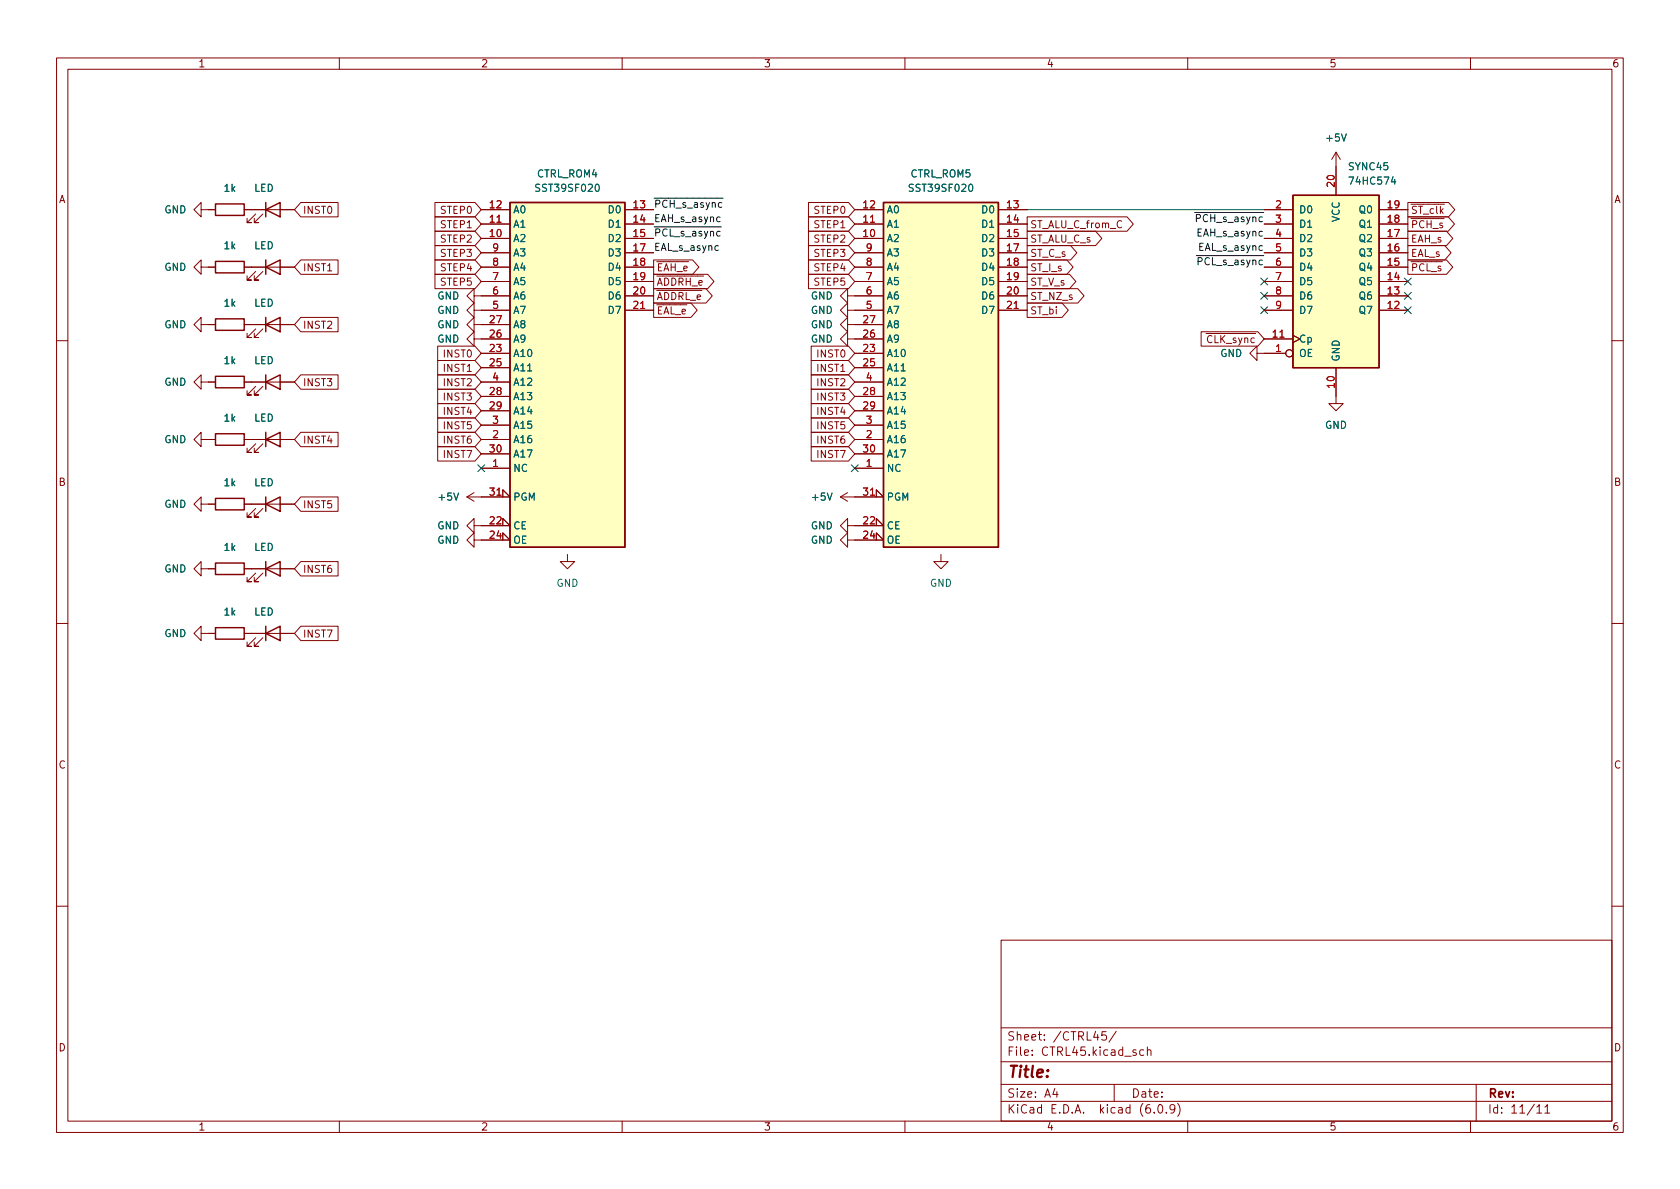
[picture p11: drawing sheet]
<svg xmlns="http://www.w3.org/2000/svg" width="297mm" height="210mm" viewBox="0 0 297 210" stroke-linecap="round" stroke-linejoin="round" font-family="sans-serif">
<g fill="none" stroke="#840000" stroke-width=".18">
<path d="M10 10.2h277v190.1h-277zM12 12.2h273v186.1h-273zM60 10.2v2M110 10.2v2M160 10.2v2M210 10.2v2M260 10.2v2M35.6 37.1v-1.3l-1.3 1.3 1.3 1.2v-1.2h2.5M43.2 37.1h8.9M45.2 37.8l-1.5 1.6h.7h-.7v-.8M46.5 37.8l-1.5 1.6h.7h-.7v-.8M53.2 35.8h6.6v2.5h-6.6l-1.1-1.2z"/>
<path d="M76.9 35.8h7.1l1.1 1.3-1.1 1.2h-7.1zM76.9 38.3h7.1l1.1 1.3-1.1 1.3h-7.1zM85.1 39.6h5.1M85.1 37.1h5.1M110.5 39.6h5.1M110.5 37.1h5.1M142.9 35.8h7.1l1.1 1.3-1.1 1.2h-7.1zM142.9 38.3h7.1l1.1 1.3-1.1 1.3h-7.1zM151.1 39.6h5.1M151.1 37.1h5.1M176.5 39.6h5.1M176.5 37.1h5.1"/>
<path d="M181.6 38.3h17.7l1.1 1.3-1.1 1.3h-17.7zM223.5 39.6h5.1M223.5 37.1h5.1M236.2 26.9v7.6M236.2 26.9l-.7 1.3M236.2 26.9l.8 1.3M243.8 39.6h5.1M243.8 37.1h5.1M248.9 38.3h7.2l1.1 1.3-1.1 1.3h-7.2zM248.9 35.8h7.2l1.1 1.3-1.1 1.2h-7.2zM35.6 57.4v-1.3l-1.3 1.3 1.3 1.3v-1.3h2.5M35.6 47.2v-1.2l-1.3 1.2 1.3 1.3v-1.3h2.5"/>
<path d="M43.2 57.4h8.9M43.2 47.2h8.9M45.2 58.2l-1.5 1.5h.7h-.7v-.8M45.2 48l-1.5 1.5h.7h-.7v-.7M46.5 58.2l-1.5 1.5h.7h-.7v-.8M46.5 48l-1.5 1.5h.7h-.7v-.7M53.2 56.1h6.6v2.6h-6.6l-1.1-1.3zM53.2 46h6.6v2.5h-6.6l-1.1-1.3zM76.9 46h7.1l1.1 1.2-1.1 1.3h-7.1zM76.9 40.9h7.1l1.1 1.3-1.1 1.2h-7.1zM76.9 43.4h7.1l1.1 1.3-1.1 1.3h-7.1zM76.9 48.5h7.1l1.1 1.3-1.1 1.2h-7.1z"/>
<path d="M83.8 52.3v-1.3l-1.3 1.3 1.3 1.3v-1.3h6.4M83.8 57.4v-1.3l-1.3 1.3 1.3 1.3v-1.3h6.4M83.8 59.9v-1.2l-1.3 1.2 1.3 1.3v-1.3h6.4M83.8 54.9v-1.3l-1.3 1.3 1.3 1.2v-1.2h6.4M85.1 42.2h5.1M85.1 44.7h5.1M85.1 47.2h5.1M85.1 49.8h5.1M110.5 42.2h5.1M110.5 44.7h5.1M110.5 47.2h5.1M110.5 49.8h5.1"/>
<path d="M110.5 52.3h5.1M110.5 54.9h5.1M115.6 53.6h6.6l1.1 1.3-1.1 1.2h-6.6zM115.6 51h9.2l1.1 1.3-1.1 1.3h-9.2zM115.6 48.5h9.5l1.1 1.3-1.1 1.2h-9.5zM115.6 46h6.9l1.1 1.2-1.1 1.3h-6.9zM142.9 40.9h7.1l1.1 1.3-1.1 1.2h-7.1zM142.9 43.4h7.1l1.1 1.3-1.1 1.3h-7.1zM142.9 46h7.1l1.1 1.2-1.1 1.3h-7.1zM142.9 48.5h7.1l1.1 1.3-1.1 1.2h-7.1zM149.9 54.9v-1.3l-1.3 1.3 1.3 1.2v-1.2h6.3M149.9 52.3v-1.3l-1.3 1.3 1.3 1.3v-1.3h6.3"/>
<path d="M149.9 57.4v-1.3l-1.3 1.3 1.3 1.3v-1.3h6.3M149.9 59.9v-1.2l-1.3 1.2 1.3 1.3v-1.3h6.3M151.1 42.2h5.1M151.1 44.7h5.1M151.1 47.2h5.1M151.1 49.8h5.1M176.5 42.2h5.1M176.5 44.7h5.1M176.5 47.2h5.1M176.5 49.8h5.1M176.5 52.3h5.1M176.5 54.9h5.1"/>
<path d="M181.6 46h7l1.1 1.2-1.1 1.3h-7zM181.6 53.6h6.2l1.1 1.3-1.1 1.2h-6.2zM181.6 51h9l1.1 1.3-1.1 1.3h-9zM181.6 43.4h7.7l1.1 1.3-1.1 1.3h-7.7zM181.6 48.5h7.5l1.1 1.3-1.1 1.2h-7.5zM181.6 40.9h12.1l1.1 1.3-1.1 1.2h-12.1zM212.4 58.7h10l1.1 1.2-1.1 1.3h-10zM223.5 42.2h5.1M223.5 44.7h5.1M223.5 47.2h5.1M223.5 49.8h5.1M223.5 52.3h5.1"/>
<path d="M223.5 54.9h5.1M223.5 59.9h5.1M228.6 59.3l1.3 .6-1.3 .7M243.8 42.2h5.1M243.8 44.7h5.1M243.8 47.2h5.1M243.8 49.8h5.1M243.8 52.3h5.1M243.8 54.9h5.1M248.9 40.9h6.9l1.1 1.3-1.1 1.2h-6.9zM248.9 43.4h6.6l1.1 1.3-1.1 1.3h-6.6zM248.9 46h6.9l1.1 1.2-1.1 1.3h-6.9z"/>
<path d="M10 60.2h2M35.6 67.6v-1.3l-1.3 1.3 1.3 1.2v-1.2h2.5M35.6 77.7v-1.3l-1.3 1.3 1.3 1.3v-1.3h2.5M43.2 77.7h8.9M43.2 67.6h8.9M45.2 68.3l-1.5 1.5h.7h-.7v-.7M45.2 78.5l-1.5 1.5h.7h-.7v-.8M46.5 68.3l-1.5 1.5h.7h-.7v-.7M46.5 78.5l-1.5 1.5h.7h-.7v-.8M53.2 66.3h6.6v2.5h-6.6l-1.1-1.2zM53.2 76.4h6.6v2.6h-6.6l-1.1-1.3zM77.4 73.9h6.6l1.1 1.3-1.1 1.2h-6.6z"/>
<path d="M77.4 68.8h6.6l1.1 1.3-1.1 1.3h-6.6zM77.4 66.3h6.6l1.1 1.3-1.1 1.2h-6.6zM77.4 71.4h6.6l1.1 1.2-1.1 1.3h-6.6zM77.4 61.2h6.6l1.1 1.3-1.1 1.2h-6.6zM77.4 63.7h6.6l1.1 1.3-1.1 1.3h-6.6zM77.4 79h6.6l1.1 1.3-1.1 1.2h-6.6zM77.4 76.4h6.6l1.1 1.3-1.1 1.3h-6.6zM85.1 77.7h5.1M85.1 62.5h5.1M85.1 65h5.1M85.1 70.1h5.1M85.1 72.6h5.1"/>
<path d="M85.1 75.2h5.1M85.1 67.6h5.1M143.4 73.9h6.6l1.1 1.3-1.1 1.2h-6.6zM143.4 68.8h6.6l1.1 1.3-1.1 1.3h-6.6zM143.4 79h6.6l1.1 1.3-1.1 1.2h-6.6zM143.4 71.4h6.6l1.1 1.2-1.1 1.3h-6.6zM143.4 76.4h6.6l1.1 1.3-1.1 1.3h-6.6zM143.4 66.3h6.6l1.1 1.3-1.1 1.2h-6.6zM143.4 63.7h6.6l1.1 1.3-1.1 1.3h-6.6zM143.4 61.2h6.6l1.1 1.3-1.1 1.2h-6.6zM151.1 77.7h5.1M151.1 62.5h5.1"/>
<path d="M151.1 65h5.1M151.1 70.1h5.1M151.1 72.6h5.1M151.1 75.2h5.1M151.1 67.6h5.1M222.2 62.5v-1.3l-1.2 1.3 1.2 1.2v-1.2h5.1M236.2 65v6.4h1.3l-1.3 1.2-1.3-1.2h1.3M285 60.2h2M35.6 89.1v-1.2l-1.3 1.2 1.3 1.3v-1.3h2.5M43.2 89.1h8.9M45.2 89.9l-1.5 1.5h.7h-.7v-.7M46.5 89.9l-1.5 1.5h.7h-.7v-.7"/>
<path d="M53.2 99.3h6.6v2.5h-6.6l-1.1-1.2zM53.2 87.9h6.6v2.5h-6.6l-1.1-1.3zM82.5 87.9h7.7l-1.3-1.3v1.3M82.5 87.9l1.3 .7M83.8 95.5v-1.3l-1.3 1.3 1.3 1.3v-1.3h6.4l-1.3-1.3v1.3M83.8 93v-1.3l-1.3 1.3 1.3 1.2v-1.2h6.4l-1.3-1.3v1.3M83.8 87.1l-1.3 .8M85.1 82.8h5.1M85.1 80.3h5.1M100.3 98v1.3h1.3l-1.3 1.3-1.2-1.3h1.2M148.6 87.9h7.6l-1.3-1.3v1.3M148.6 87.9l1.3 .7"/>
<path d="M149.9 93v-1.3l-1.3 1.3 1.3 1.2v-1.2h6.3l-1.3-1.3v1.3M149.9 95.5v-1.3l-1.3 1.3 1.3 1.3v-1.3h6.3l-1.3-1.3v1.3M149.9 87.1l-1.3 .8M151.1 82.8h5.1M151.1 80.3h5.1M166.4 98v1.3h1.2l-1.2 1.3-1.3-1.3h1.3M10 110.2h2M35.6 100.6v-1.3l-1.3 1.3 1.3 1.2v-1.2h2.5M35.6 112v-1.3l-1.3 1.3 1.3 1.3v-1.3h2.5M43.2 112h8.9M43.2 100.6h8.9M45.2 112.8l-1.5 1.5h.7h-.7v-.8"/>
<path d="M45.2 101.3l-1.5 1.6h.7h-.7v-.8M46.5 112.8l-1.5 1.5h.7h-.7v-.8M46.5 101.3l-1.5 1.6h.7h-.7v-.8M53.2 110.7h6.6v2.6h-6.6l-1.1-1.3zM285 110.2h2M10 160.2h2M177 166.3h108v32h-108zM285 160.2h2M60 198.3v2M110 198.3v2M160 198.3v2M177 194.8h108"/>
<path d="M177 191.8h108M177 187.8h108M177 181.8h108M186.5 192.5l-.4 1h1M186.9 193v1M195.6 182.4h-.7l-.1 .7 .2-.1 .5 .1 .1 .2v.5l-.2 .1-.6-.1M197 191.8v3M197.4 182.4l-1.3 1.9M200.9 185.7l-.4-.1-.2 .2 .1 .3 .5 .1v.4h-.6M202.2 185.7l-.4-.1-.3 .3v.4l.1 .3h.6M202.9 185.8l.2-.2 .3 .1 .1 .9M202.9 185.1v1.5"/>
<path d="M204.1 196.7v.1M204.9 195.4l.2-.1a.81 .81 0 0 1 .6 .7 .81 .81 0 0 1-.3 .8h-.2a.81 .81 0 0 1-.6-.6 .81 .81 0 0 1 .3-.8zM206.2 196.7v.1M207.7 196l-.3 .3h-.3l-.2-.3 .1-.6 .4-.1 .2 .2a.99 .99 0 0 1-.3 1.3h-.3M208.2 195.1a1.72 1.72 0 0 1 0 2.3M210 198.3v2M260 198.3v2M261 191.8v6.5M271.7 195.8l.5-.5v1.5M271.7 196.8h.9M273.1 195.8l.5-.5v1.5M273.1 196.8h.9"/>
<circle cx="228" cy="62.5" r=".63"/>
</g>
<g fill="none" stroke="#840000" stroke-width=".25">
<path d="M38.1 36.1h5.1v2h-5.1zM47 37.1l2.5-1.3v2.5zM47 35.8v2.5M90.2 35.8h20.3v61h-20.3zM156.2 35.8h20.3v61h-20.3zM228.6 34.5h15.2v30.5h-15.2zM38.1 56.4h5.1v2h-5.1zM38.1 46.2h5.1v2.1h-5.1zM47 57.4l2.5-1.3v2.6zM47 47.2l2.5-1.2v2.5zM47 46v2.5M47 56.1v2.6"/>
<path d="M38.1 66.5h5.1v2.1h-5.1zM38.1 76.7h5.1v2h-5.1zM47 67.6l2.5-1.3v2.5zM47 77.7l2.5-1.3v2.6zM47 66.3v2.5M47 76.4v2.6M38.1 99.6h5.1v2h-5.1zM38.1 88.1h5.1v2.1h-5.1zM47 89.1l2.5-1.2v2.5zM47 87.9v2.5M47 99.3v2.5M38.1 111h5.1v2h-5.1z"/>
<path d="M47 112l2.5-1.3v2.6zM47 100.6l2.5-1.3v2.5zM47 110.7v2.6"/>
</g>
<g fill="#ffffc2" stroke="#ffffc2" stroke-width=".18">
<path d="M156.2 35.8h20.3v61h-20.3z"/>
<path d="M228.6 34.5h15.2v30.5h-15.2z"/>
<path d="M90.2 35.8h20.3v61h-20.3z"/>
</g>
<path d="M127.3 38.4h-.3l-.3 .2 .1 .5h.5M127 43.5l-.3-.1-.3 .3 .1 .5h.5" fill="none" stroke="#0f0f0f" stroke-width=".18"/>
<path d="M181.6 37.1h41.9" fill="none" stroke="#009600" stroke-width=".18"/>
<g fill="none" stroke="#000084" stroke-width=".18">
<path d="M222.9 54.2l1.2 1.3M222.9 51.7l1.2 1.2M222.9 49.2l1.2 1.2M224.1 54.2l-1.2 1.3M224.1 51.7l-1.2 1.2M224.1 49.2l-1.2 1.2M248.3 49.2l1.2 1.2M248.3 54.2l1.2 1.3M248.3 51.7l1.2 1.2M249.5 49.2l-1.2 1.2M249.5 54.2l-1.2 1.3M249.5 51.7l-1.2 1.2"/>
<path d="M84.5 82.2l1.2 1.2M85.7 82.2l-1.2 1.2M150.5 82.2l1.2 1.2M151.7 82.2l-1.2 1.2"/>
</g>
<text font-size="2.8" fill="#840000" x="178" y="190.6">Title:</text>
<g font-size="2.1" fill="#840000">
<text x="178" y="184">Sheet: /CTRL45/</text>
<text x="178" y="186.7">File: CTRL45.kicad_sch</text>
<text x="178" y="196.9">KiCad E.D.A. kicad (6.0.9)</text>
<text x="178" y="194.1">Size: A4</text>
<text x="200" y="194.1">Date:</text>
<text x="263" y="194.1">Rev:</text>
<text x="263" y="196.9">Id: 11/11</text>
</g>
<g font-size="1.8" fill="#840000">
<text x="35" y="11.9">1</text>
<text x="85" y="11.9">2</text>
<text x="135" y="11.9">3</text>
<text x="185" y="11.9">4</text>
<text x="235" y="11.9">5</text>
<text x="285" y="11.9">6</text>
<text x="10.3" y="35.9">A</text>
<text x="285.3" y="35.9">A</text>
<text x="53.5" y="37.8">INST0</text>
<text x="78.1" y="37.8">STEP0</text>
<text x="78.1" y="40.3">STEP1</text>
<text x="144.1" y="37.8">STEP0</text>
<text x="144.1" y="40.3">STEP1</text>
<text x="182.1" y="40.3">ST_ALU_C_from_C</text>
<text x="249.4" y="40.3">~{PCH_s}</text>
<text x="249.4" y="37.8">~{ST_clk}</text>
<text x="53.5" y="48">INST1</text>
<text x="78.1" y="48">STEP4</text>
<text x="78.1" y="42.9">STEP2</text>
<text x="78.1" y="45.4">STEP3</text>
<text x="116" y="48">~{EAH_e}</text>
<text x="144.1" y="42.9">STEP2</text>
<text x="144.1" y="45.4">STEP3</text>
<text x="144.1" y="48">STEP4</text>
<text x="182.1" y="48">ST_I_s</text>
<text x="182.1" y="45.4">ST_C_s</text>
<text x="182.1" y="42.9">ST_ALU_C_s</text>
<text x="249.4" y="42.9">EAH_s</text>
<text x="249.4" y="45.4">EAL_s</text>
<text x="249.4" y="48">~{PCL_s}</text>
<text x="78.1" y="50.5">STEP5</text>
<text x="116" y="53">~{ADDRL_e}</text>
<text x="116" y="50.5">~{ADDRH_e}</text>
<text x="144.1" y="50.5">STEP5</text>
<text x="182.1" y="53">ST_NZ_s</text>
<text x="182.1" y="50.5">ST_V_s</text>
<text x="53.5" y="58.1">INST2</text>
<text x="116" y="55.6">~{EAL_e}</text>
<text x="182.1" y="55.6">ST_bi</text>
<text x="78.6" y="63.2">INST0</text>
<text x="78.6" y="65.7">INST1</text>
<text x="144.7" y="65.7">INST1</text>
<text x="144.7" y="63.2">INST0</text>
<text x="212.1" y="60.7">~{CLK_sync}</text>
<text x="53.5" y="68.3">INST3</text>
<text x="78.6" y="70.8">INST3</text>
<text x="78.6" y="68.3">INST2</text>
<text x="144.7" y="70.8">INST3</text>
<text x="144.7" y="68.3">INST2</text>
<text x="78.6" y="75.9">INST5</text>
<text x="78.6" y="73.4">INST4</text>
<text x="144.7" y="75.9">INST5</text>
<text x="144.7" y="73.4">INST4</text>
<text x="53.5" y="78.4">INST4</text>
<text x="78.6" y="81">INST7</text>
<text x="78.6" y="78.4">INST6</text>
<text x="144.7" y="81">INST7</text>
<text x="144.7" y="78.4">INST6</text>
<text x="10.3" y="85.9">B</text>
<text x="53.5" y="89.9">INST5</text>
<text x="285.3" y="85.9">B</text>
<text x="53.5" y="101.3">INST6</text>
<text x="53.5" y="112.7">INST7</text>
<text x="10.3" y="135.9">C</text>
<text x="285.3" y="135.9">C</text>
<text x="10.3" y="185.9">D</text>
<text x="285.3" y="185.9">D</text>
<text x="35" y="199.9">1</text>
<text x="85" y="199.9">2</text>
<text x="135" y="199.9">3</text>
<text x="185" y="199.9">4</text>
<text x="235" y="199.9">5</text>
<text x="285" y="199.9">6</text>
</g>
<g font-size="1.8" fill="#006464">
<text x="234.6" y="25">+5V</text>
<text x="39.7" y="33.9">1k</text>
<text x="44.9" y="33.9">LED</text>
<text x="94.9" y="31.4">CTRL_ROM4</text>
<text x="95" y="33.9">SST39SF020</text>
<text x="161" y="31.4">CTRL_ROM5</text>
<text x="161.1" y="33.9">SST39SF020</text>
<text x="238.5" y="30.1">SYNC45</text>
<text x="238.9" y="32.6">74HC574</text>
<text x="29" y="37.7">GND</text>
<text x="90.7" y="40.3">A1</text>
<text x="90.7" y="37.7">A0</text>
<text x="107.7" y="37.7">D0</text>
<text x="107.7" y="40.3">D1</text>
<text x="156.7" y="40.3">A1</text>
<text x="156.7" y="37.7">A0</text>
<text x="173.8" y="37.7">D0</text>
<text x="173.8" y="40.3">D1</text>
<text x="229.6" y="37.7">D0</text>
<text x="229.6" y="40.3">D1</text>
<text x="236.9" y="39.3" transform="rotate(-90 236.9 39.3)">VCC</text>
<text x="240.5" y="40.3">Q1</text>
<text x="240.5" y="37.7">Q0</text>
<text x="29" y="47.9">GND</text>
<text x="39.7" y="44.1">1k</text>
<text x="44.9" y="44.1">LED</text>
<text x="90.7" y="42.8">A2</text>
<text x="90.7" y="47.9">A4</text>
<text x="90.7" y="45.3">A3</text>
<text x="107.7" y="42.8">D2</text>
<text x="107.7" y="45.3">D3</text>
<text x="107.7" y="47.9">D4</text>
<text x="156.7" y="42.8">A2</text>
<text x="156.7" y="47.9">A4</text>
<text x="156.7" y="45.3">A3</text>
<text x="173.8" y="42.8">D2</text>
<text x="173.8" y="45.3">D3</text>
<text x="173.8" y="47.9">D4</text>
<text x="229.6" y="42.8">D2</text>
<text x="229.6" y="45.3">D3</text>
<text x="229.6" y="47.9">D4</text>
<text x="240.5" y="47.9">Q4</text>
<text x="240.5" y="45.3">Q3</text>
<text x="240.5" y="42.8">Q2</text>
<text x="77.3" y="53">GND</text>
<text x="90.7" y="53">A6</text>
<text x="90.7" y="50.4">A5</text>
<text x="107.7" y="50.4">D5</text>
<text x="107.7" y="53">D6</text>
<text x="143.3" y="53">GND</text>
<text x="156.7" y="53">A6</text>
<text x="156.7" y="50.4">A5</text>
<text x="173.8" y="50.4">D5</text>
<text x="173.8" y="53">D6</text>
<text x="229.6" y="50.4">D5</text>
<text x="229.6" y="53">D6</text>
<text x="240.5" y="53">Q6</text>
<text x="240.5" y="50.4">Q5</text>
<text x="29" y="58">GND</text>
<text x="39.7" y="54.2">1k</text>
<text x="44.9" y="54.2">LED</text>
<text x="77.3" y="58">GND</text>
<text x="77.3" y="55.5">GND</text>
<text x="90.7" y="58">A8</text>
<text x="90.7" y="55.5">A7</text>
<text x="107.7" y="55.5">D7</text>
<text x="143.3" y="55.5">GND</text>
<text x="143.3" y="58">GND</text>
<text x="156.7" y="58">A8</text>
<text x="156.7" y="55.5">A7</text>
<text x="173.8" y="55.5">D7</text>
<text x="229.6" y="55.5">D7</text>
<text x="240.5" y="55.5">Q7</text>
<text x="39.7" y="64.4">1k</text>
<text x="44.9" y="64.4">LED</text>
<text x="77.3" y="60.6">GND</text>
<text x="90.7" y="63.1">A10</text>
<text x="90.7" y="65.7">A11</text>
<text x="90.7" y="60.6">A9</text>
<text x="143.3" y="60.6">GND</text>
<text x="156.7" y="63.1">A10</text>
<text x="156.7" y="65.7">A11</text>
<text x="156.7" y="60.6">A9</text>
<text x="215.7" y="63.1">GND</text>
<text x="229.6" y="63.1">OE</text>
<text x="229.6" y="60.6">Cp</text>
<text x="236.9" y="64" transform="rotate(-90 236.9 64)">GND</text>
<text x="29" y="68.2">GND</text>
<text x="90.7" y="70.7">A13</text>
<text x="90.7" y="68.2">A12</text>
<text x="156.7" y="70.7">A13</text>
<text x="156.7" y="68.2">A12</text>
<text x="39.7" y="74.5">1k</text>
<text x="44.9" y="74.5">LED</text>
<text x="90.7" y="73.3">A14</text>
<text x="90.7" y="75.8">A15</text>
<text x="156.7" y="73.3">A14</text>
<text x="156.7" y="75.8">A15</text>
<text x="234.3" y="75.8">GND</text>
<text x="29" y="78.4">GND</text>
<text x="90.7" y="83.4">NC</text>
<text x="90.7" y="78.4">A16</text>
<text x="90.7" y="80.9">A17</text>
<text x="156.7" y="83.4">NC</text>
<text x="156.7" y="78.4">A16</text>
<text x="156.7" y="80.9">A17</text>
<text x="29" y="89.8">GND</text>
<text x="39.7" y="86">1k</text>
<text x="44.9" y="86">LED</text>
<text x="77.7" y="88.5">+5V</text>
<text x="90.7" y="88.5">PGM</text>
<text x="143.7" y="88.5">+5V</text>
<text x="156.7" y="88.5">PGM</text>
<text x="77.3" y="93.6">GND</text>
<text x="90.7" y="93.6">CE</text>
<text x="143.3" y="93.6">GND</text>
<text x="156.7" y="93.6">CE</text>
<text x="29" y="101.2">GND</text>
<text x="39.7" y="97.4">1k</text>
<text x="44.9" y="97.4">LED</text>
<text x="77.3" y="96.1">GND</text>
<text x="90.7" y="96.1">OE</text>
<text x="143.3" y="96.1">GND</text>
<text x="156.7" y="96.1">OE</text>
<text x="98.4" y="103.8">GND</text>
<text x="164.4" y="103.8">GND</text>
<text x="29" y="112.6">GND</text>
<text x="39.7" y="108.8">1k</text>
<text x="44.9" y="108.8">LED</text>
</g>
<g font-size="1.8" fill="#a90000">
<text x="236" y="33" transform="rotate(-90 236 33)">20</text>
<text x="86.6" y="41.9">10</text>
<text x="86.6" y="39.4">11</text>
<text x="86.6" y="36.8">12</text>
<text x="112" y="36.8">13</text>
<text x="112" y="39.4">14</text>
<text x="112" y="41.9">15</text>
<text x="152.7" y="41.9">10</text>
<text x="152.7" y="39.4">11</text>
<text x="152.7" y="36.8">12</text>
<text x="178.1" y="36.8">13</text>
<text x="178.1" y="39.4">14</text>
<text x="178.1" y="41.9">15</text>
<text x="225.6" y="36.8">2</text>
<text x="225.6" y="39.4">3</text>
<text x="225.6" y="41.9">4</text>
<text x="245.4" y="41.9">17</text>
<text x="245.4" y="39.4">18</text>
<text x="245.4" y="36.8">19</text>
<text x="87.1" y="47">8</text>
<text x="87.1" y="44.4">9</text>
<text x="112" y="44.4">17</text>
<text x="112" y="47">18</text>
<text x="153.2" y="47">8</text>
<text x="153.2" y="44.4">9</text>
<text x="178.1" y="44.4">17</text>
<text x="178.1" y="47">18</text>
<text x="225.6" y="44.4">5</text>
<text x="225.6" y="47">6</text>
<text x="245.4" y="47">15</text>
<text x="245.4" y="44.4">16</text>
<text x="87.1" y="52.1">6</text>
<text x="87.1" y="49.5">7</text>
<text x="112" y="49.5">19</text>
<text x="112" y="52.1">20</text>
<text x="153.2" y="52.1">6</text>
<text x="153.2" y="49.5">7</text>
<text x="178.1" y="49.5">19</text>
<text x="178.1" y="52.1">20</text>
<text x="225.6" y="49.5">7</text>
<text x="225.6" y="52.1">8</text>
<text x="245.4" y="52.1">13</text>
<text x="245.4" y="49.5">14</text>
<text x="86.6" y="59.7">26</text>
<text x="86.6" y="57.1">27</text>
<text x="87.1" y="54.6">5</text>
<text x="112" y="54.6">21</text>
<text x="152.7" y="59.7">26</text>
<text x="152.7" y="57.1">27</text>
<text x="153.2" y="54.6">5</text>
<text x="178.1" y="54.6">21</text>
<text x="225.1" y="59.7">11</text>
<text x="225.6" y="54.6">9</text>
<text x="245.4" y="54.6">12</text>
<text x="86.6" y="62.2">23</text>
<text x="86.6" y="64.8">25</text>
<text x="152.7" y="62.2">23</text>
<text x="152.7" y="64.8">25</text>
<text x="225.6" y="62.2">1</text>
<text x="86.6" y="69.8">28</text>
<text x="87.1" y="67.3">4</text>
<text x="152.7" y="69.8">28</text>
<text x="153.2" y="67.3">4</text>
<text x="236" y="68.5" transform="rotate(-90 236 68.5)">10</text>
<text x="86.6" y="72.4">29</text>
<text x="87.1" y="77.5">2</text>
<text x="87.1" y="74.9">3</text>
<text x="152.7" y="72.4">29</text>
<text x="153.2" y="77.5">2</text>
<text x="153.2" y="74.9">3</text>
<text x="86.6" y="80">30</text>
<text x="87.1" y="82.5">1</text>
<text x="152.7" y="80">30</text>
<text x="153.2" y="82.5">1</text>
<text x="86.6" y="87.6">31</text>
<text x="152.7" y="87.6">31</text>
<text x="86.6" y="92.7">22</text>
<text x="86.6" y="95.2">24</text>
<text x="152.7" y="92.7">22</text>
<text x="152.7" y="95.2">24</text>
</g>
<g font-size="1.8" fill="#0f0f0f">
<text x="115.6" y="39.3">EAH_s_async</text>
<text x="115.6" y="36.7">~{PCH_s_async}</text>
<text x="115.6" y="41.8">~{PCL_s_async}</text>
<text x="210.4" y="39.3">~{PCH_s_async}</text>
<text x="211.8" y="41.8">EAH_s_async</text>
<text x="115.6" y="44.3">EAL_s_async</text>
<text x="210.6" y="46.9">~{PCL_s_async}</text>
<text x="212" y="44.3">EAL_s_async</text>
</g>
</svg>
